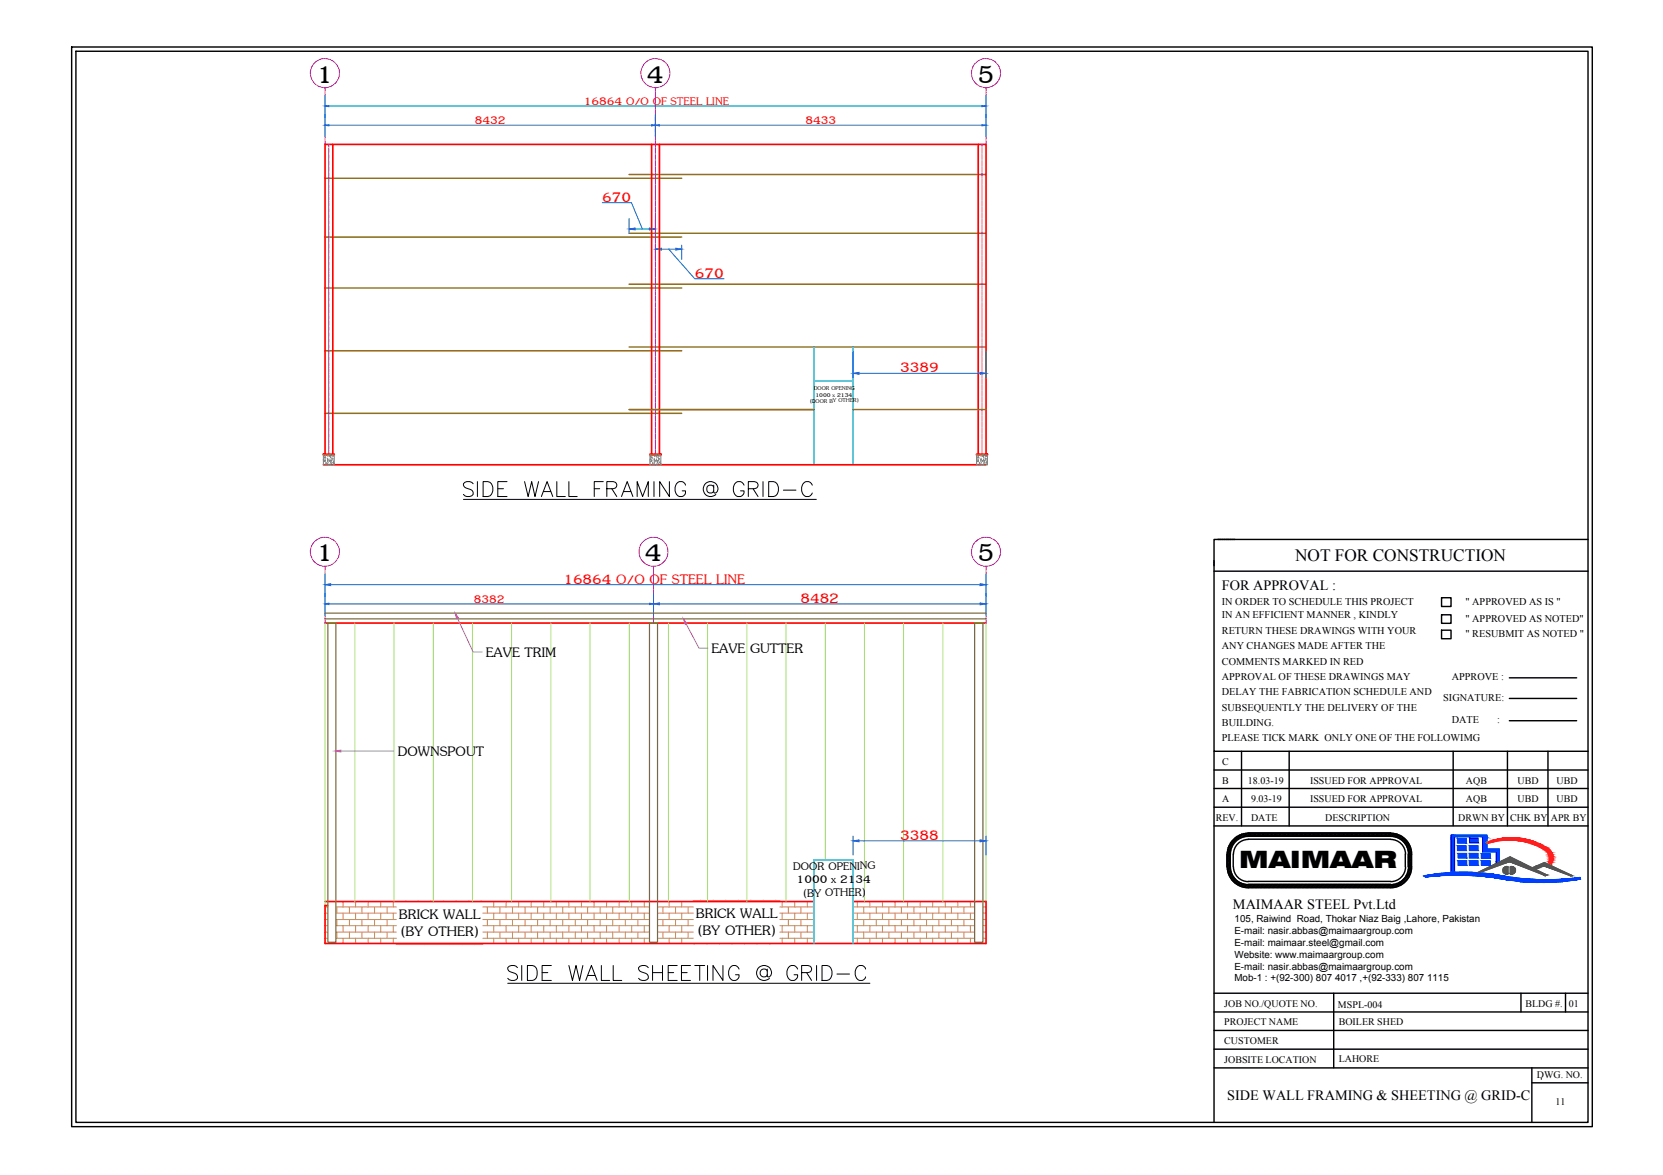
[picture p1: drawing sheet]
<svg xmlns="http://www.w3.org/2000/svg" width="297mm" height="210mm" viewBox="0 0 297 210" stroke-linecap="round" stroke-linejoin="round" font-family="sans-serif">
<!-- layer: Steel -->
<path d="M59.5 25.8v55.3M116.4 25.8v55.3M117.8 25.8v55.3M174.7 25.8v55.3M57.8 81.1h1.9v.2h-1.9zM57.8 83h118.3M58.1 81.1v-55.3h118v55.5M116.1 81.1h1.9v.2h-1.9zM174.4 81.1h2v.2h-2zM58.1 111.3h118M58.1 161.1h87.3M152.4 161.1h23.7v7.4h-118v-6.7" fill="none" stroke="#f00" stroke-width=".3"/>
<!-- layer: brick HATCH -->
<g fill="none" stroke="#cd875b" stroke-width=".18">
<path d="M58.1 162h.5M58.1 163.1h.5M58.1 164.3h.5M58.1 165.4h.5M58.1 166.5h.5M58.1 167.6h.5M59 168.3v.2M60 162h10.8M60 163.1h10.8M60 164.3h10.8M60 165.4h10.8M60 166.5h10.8"/>
<path d="M60 167.6h10.8M60.2 162v1.1M60.2 164.3v1.1M60.2 166.5v1.1M61.3 161.1v.9M61.3 163.1v1.2M61.3 165.4v1.1M61.3 167.6v.9M62.4 162v1.1M62.4 164.3v1.1M62.4 166.5v1.1M63.5 161.1v.9"/>
<path d="M63.5 163.1v1.2M63.5 165.4v1.1M63.5 167.6v.9M64.7 162v1.1M64.7 164.3v1.1M64.7 166.5v1.1M65.8 161.1v.9M65.8 163.1v1.2M65.8 165.4v1.1M65.8 167.6v.9M66.9 162v1.1M66.9 164.3v1.1"/>
<path d="M66.9 166.5v1.1M68 161.1v.9M68 163.1v1.2M68 165.4v1.1M68 167.6v.9M69.1 162v1.1M69.1 164.3v1.1M69.1 166.5v1.1M70.2 161.1v.9M70.2 163.1v1.2M70.2 165.4v1.1M70.2 167.6v.9"/>
<path d="M70.8 168.7h15.4M71.4 168.7v.1M72.5 160.9v.2M72.5 168.5v.2M73.6 168.7v.1M74.7 160.9v.2M74.7 168.5v.2M75.8 168.7v.1M77 160.9v.2M77 168.5v.2M78.1 168.7v.1M79.2 160.9v.2"/>
<path d="M79.2 168.5v.2M80.3 168.7v.1M81.5 160.9v.2M81.5 168.5v.2M82.6 168.7v.1M83.7 160.9v.2M83.7 168.5v.2M84.8 168.7v.1M86 160.9v.2M86 168.5v.2M86.2 162h29.8M86.2 163.1h29.8"/>
<path d="M86.2 164.3h29.8M86.2 165.4h29.8M86.2 166.5h29.8M86.2 167.6h29.8M87.1 162v1.1M87.1 164.3v1.1M87.1 166.5v1.1M88.2 161.1v.9M88.2 163.1v1.2M88.2 165.4v1.1M88.2 167.6v.9M89.3 162v1.1"/>
<path d="M89.3 164.3v1.1M89.3 166.5v1.1M90.4 161.1v.9M90.4 163.1v1.2M90.4 165.4v1.1M90.4 167.6v.9M91.5 162v1.1M91.5 164.3v1.1M91.5 166.5v1.1M92.6 161.1v.9M92.6 163.1v1.2M92.6 165.4v1.1"/>
<path d="M92.6 167.6v.9M93.8 162v1.1M93.8 164.3v1.1M93.8 166.5v1.1M94.9 161.1v.9M94.9 163.1v1.2M94.9 165.4v1.1M94.9 167.6v.9M96 162v1.1M96 164.3v1.1M96 166.5v1.1M97.1 161.1v.9"/>
<path d="M97.1 163.1v1.2M97.1 165.4v1.1M97.1 167.6v.9M98.3 162v1.1M98.3 164.3v1.1M98.3 166.5v1.1M99.4 161.1v.9M99.4 163.1v1.2M99.4 165.4v1.1M99.4 167.6v.9M100.5 162v1.1M100.5 164.3v1.1"/>
<path d="M100.5 166.5v1.1M101.6 161.1v.9M101.6 163.1v1.2M101.6 165.4v1.1M101.6 167.6v.9M102.8 162v1.1M102.8 164.3v1.1M102.8 166.5v1.1M103.9 161.1v.9M103.9 163.1v1.2M103.9 165.4v1.1M103.9 167.6v.9"/>
<path d="M105 162v1.1M105 164.3v1.1M105 166.5v1.1M106.1 161.1v.9M106.1 163.1v1.2M106.1 165.4v1.1M106.1 167.6v.9M107.2 162v1.1M107.2 164.3v1.1M107.2 166.5v1.1M108.3 161.1v.9M108.3 163.1v1.2"/>
<path d="M108.3 165.4v1.1M108.3 167.6v.9M109.4 162v1.1M109.4 164.3v1.1M109.4 166.5v1.1M110.6 161.1v.9M110.6 163.1v1.2M110.6 165.4v1.1M110.6 167.6v.9M111.7 162v1.1M111.7 164.3v1.1M111.7 166.5v1.1"/>
<path d="M112.8 161.1v.9M112.8 163.1v1.2M112.8 165.4v1.1M112.8 167.6v.9M113.9 162v1.1M113.9 164.3v1.1M113.9 166.5v1.1M115.1 161.1v.9M115.1 163.1v1.2M115.1 165.4v1.1M115.1 167.6v.9M117.3 168.3v.2"/>
<path d="M117.4 162h6.4M117.4 163.1h6.4M117.4 164.3h6.4M117.4 165.4h6.4M117.4 166.5h6.4M117.4 167.6h6.4M118.4 162v1.1M118.4 164.3v1.1M118.4 166.5v1.1M119.5 161.1v.9M119.5 163.1v1.2M119.5 165.4v1.1"/>
<path d="M119.5 167.6v.9M120.7 162v1.1M120.7 164.3v1.1M120.7 166.5v1.1M121.8 161.1v.9M121.8 163.1v1.2M121.8 165.4v1.1M121.8 167.6v.9M122.9 162v1.1M122.9 164.3v1.1M122.9 166.5v1.1M123.8 160.9h15.5"/>
<path d="M124 160.9v.2M124 168.5v.1M125.2 160.8v.1M126.3 160.9v.2M126.3 168.5v.1M127.4 160.8v.1M128.5 160.9v.2M128.5 168.5v.1M129.6 160.8v.1M130.7 160.9v.2M130.7 168.5v.1M131.9 160.8v.1"/>
<path d="M133 160.9v.2M133 168.5v.1M134.1 160.8v.1M135.2 160.9v.2M135.2 168.5v.1M136.3 160.8v.1M137.5 160.9v.2M137.5 168.5v.1M138.6 160.8v.1M139.3 162h6.1M139.3 163.1h6.1M139.3 164.3h6.1"/>
<path d="M139.3 165.4h6.1M139.3 166.5h6.1M139.3 167.6h6.1M139.7 161.1v.9M139.7 163.1v1.2M139.7 165.4v1.1M139.7 167.6v.9M140.8 162v1.1M140.8 164.3v1.1M140.8 166.5v1.1M142 161.1v.9M142 163.1v1.2"/>
<path d="M142 165.4v1.1M142 167.6v.9M143.1 162v1.1M143.1 164.3v1.1M143.1 166.5v1.1M144.2 161.1v.9M144.2 163.1v1.2M144.2 165.4v1.1M144.2 167.6v.9M145.3 162v1.1M145.3 164.3v1.1M145.3 166.5v1.1"/>
<path d="M152.4 162h21.7M152.4 163.1h21.7M152.4 164.3h21.7M152.4 165.4h21.7M152.4 166.5h21.7M152.4 167.6h21.7M153.1 161.1v.9M153.1 163.1v1.2M153.1 165.4v1.1M153.1 167.6v.9M154.3 162v1.1M154.3 164.3v1.1"/>
<path d="M154.3 166.5v1.1M155.4 161.1v.9M155.4 163.1v1.2M155.4 165.4v1.1M155.4 167.6v.9M156.5 162v1.1M156.5 164.3v1.1M156.5 166.5v1.1M157.6 161.1v.9M157.6 163.1v1.2M157.6 165.4v1.1M157.6 167.6v.9"/>
<path d="M158.8 162v1.1M158.8 164.3v1.1M158.8 166.5v1.1M159.9 161.1v.9M159.9 163.1v1.2M159.9 165.4v1.1M159.9 167.6v.9M161 162v1.1M161 164.3v1.1M161 166.5v1.1M162.1 161.1v.9M162.1 163.1v1.2"/>
<path d="M162.1 165.4v1.1M162.1 167.6v.9M163.3 162v1.1M163.3 164.3v1.1M163.3 166.5v1.1M164.4 161.1v.9M164.4 163.1v1.2M164.4 165.4v1.1M164.4 167.6v.9M165.5 162v1.1M165.5 164.3v1.1M165.5 166.5v1.1"/>
<path d="M166.6 161.1v.9M166.6 163.1v1.2M166.6 165.4v1.1M166.6 167.6v.9M167.7 162v1.1M167.7 164.3v1.1M167.7 166.5v1.1M168.8 161.1v.9M168.8 163.1v1.2M168.8 165.4v1.1M168.8 167.6v.9M169.9 162v1.1"/>
<path d="M169.9 164.3v1.1M169.9 166.5v1.1M171.1 161.1v.9M171.1 163.1v1.2M171.1 165.4v1.1M171.1 167.6v.9M172.2 162v1.1M172.2 164.3v1.1M172.2 166.5v1.1M173.3 161.1v.9M173.3 163.1v1.2M173.3 165.4v1.1"/>
<path d="M173.3 167.6v.9M175.6 162h.5M175.6 163.1h.5M175.6 164.3h.5M175.6 165.4h.5M175.6 166.5h.5M175.6 167.6h.5M175.6 168.3v.2"/>
</g>
<!-- layer: Wall Sheet -->
<g fill="none" stroke="#a5dd6e" stroke-width=".18">
<path d="M58.1 111.3v50.5M63.4 111.3v49.8M70.4 111.3v49.8M77.4 111.3v49.8M84.4 111.3v49.8M91.4 111.3v49.8M98.4 111.3v49.8M105.4 111.3v49.8M112.4 111.3v49.8M119.4 111.3v49.8M126.4 111.3v49.8M133.4 111.3v49.8"/>
<path d="M140.4 111.3v49.8M147.4 111.3v42.3M154.4 111.3v49.8M161.4 111.3v49.8M168.4 111.3v49.8M176.1 111.3v49.8"/>
</g>
<!-- layer: Grid -->
<g fill="none" stroke="#a500dd" stroke-width=".18">
<path d="M55.5 13.3v.2M55.5 12.5l-.1 .7M55.5 13.6l.2 .6M55.6 12.3l-.1 .1M55.8 14.4l.1 .1M55.9 11.5l-.3 .7M55.9 14.6l.5 .5M56.1 11.3l-.1 .1M56.5 15.2l.2 .1M56.7 10.8l-.5 .4M56.7 15.3l.7 .3M57 10.7l-.1 .1"/>
<path d="M57.5 15.6h.1M57.8 10.5l-.7 .1M57.8 15.6h.7M57.9 10.5h.1M58.1 15.7v.6M58.1 16.4v.2M58.1 16.7v.7M58.1 17.5v.1M58.1 17.8v.6M58.1 18.6v.1M58.1 18.8v.7M58.1 19.6v.1"/>
<path d="M58.1 19.9v.6M58.2 10.5l.6 .1M58.7 15.6h-.1M58.9 10.6l.2 .1M59.2 10.8l.5 .3M59.5 15.2l-.6 .3M59.7 15l-.1 .2M59.9 11.2l.1 .1M60 11.4l.4 .6M60.2 14.4l-.4 .6M60.3 14.2v.1M60.5 12.1v.1"/>
<path d="M60.6 12.4v.7M60.6 13.4l-.2 .7M60.6 13.2v.1M114.5 13.3v.2M114.5 12.5v.7M114.5 13.6l.3 .6M114.6 12.3v.1M114.8 14.4l.1 .1M115 11.5l-.3 .7M115 14.6l.5 .5M115.2 11.3l-.2 .1M115.6 15.2l.1 .1"/>
<path d="M115.8 10.8l-.6 .4M115.8 15.3l.6 .3M116 10.7l-.1 .1M116.6 15.6h.1M116.8 10.5l-.7 .1M116.8 15.6h.7M116.9 10.5h.2M117.1 15.7v.6M117.1 16.4v.2M117.1 16.7v.7M117.1 17.5v.1M117.1 17.8v.6"/>
<path d="M117.1 18.6v.1M117.1 18.8v.7M117.1 19.6v.1M117.1 19.9v.6M117.2 10.5l.7 .1M117.7 15.6h-.1M118 10.6l.1 .1M118.3 10.8l.5 .3M118.5 15.2l-.6 .3M118.7 15l-.1 .2M118.9 11.2l.1 .1M119.1 11.4l.3 .6"/>
<path d="M119.3 14.4l-.5 .6M119.4 14.2l-.1 .1M119.5 12.1v.1M119.6 12.4l.1 .7M119.6 13.4l-.2 .7M119.6 13.2v.1M173.5 13.3l.1 .2M173.6 12.5l-.1 .7M173.6 13.6l.2 .6M173.7 12.3l-.1 .1M173.9 14.4l.1 .1M174 11.5l-.3 .7"/>
<path d="M174 14.6l.5 .5M174.2 11.3l-.1 .1M174.6 15.2l.1 .1M174.8 10.8l-.5 .4M174.9 15.3l.6 .3M175.1 10.7l-.2 .1M175.6 15.6h.1M175.8 10.5l-.6 .1M175.9 15.6h.6M176 10.5h.1M176.1 15.7v.6M176.1 16.4v.2"/>
<path d="M176.1 16.7v.7M176.1 17.5v.1M176.1 17.8v.6M176.1 18.6v.1M176.1 18.8v.7M176.1 19.6v.1M176.1 19.9v.6M176.2 10.5l.7 .1M176.8 15.6h-.1M177.1 10.6l.1 .1M177.3 10.8l.6 .3M177.6 15.2l-.7 .3"/>
<path d="M177.8 15l-.2 .2M177.9 11.2l.1 .1M178.1 11.4l.4 .6M178.3 14.4l-.4 .6M178.4 14.2v.1M178.5 12.1l.1 .1M178.6 12.4l.1 .7M178.7 13.4l-.2 .7M178.7 13.2v.1M58.1 20.7v.1M58.1 20.9v.7M58.1 21.7v.2"/>
<path d="M58.1 22v.7M58.1 22.8v.1M58.1 23v.7M58.1 23.8v.2M58.1 24.1v.7M58.1 24.9v.1M58.1 25.2v.6M58.7 25.8v.4M58.7 26.4v.1M58.7 26.6v.7M58.7 27.4v.2M58.7 27.7v.6"/>
<path d="M58.7 28.5v.1M58.7 28.8v.6M58.7 29.6v.1M58.7 29.8v.7M58.7 30.6v.1M58.7 30.9v.7M58.7 31.7v.1M58.7 31.9v.7M58.7 32.7v.2M58.7 33v.7M58.7 33.8v.1M58.7 34.1v.6"/>
<path d="M58.7 34.9v.1M58.7 35.1v.7M58.7 35.9v.1M58.7 36.2v.6M58.7 37v.1M58.7 37.2v.7M58.7 38v.2M58.7 38.3v.7M58.7 39.1v.1M58.7 39.3v.7M117.1 20.7v.1M117.1 20.9v.7"/>
<path d="M117.1 21.7v.2M117.1 22v.7M117.1 22.8v.1M117.1 23v.7M117.1 23.8v.2M117.1 24.1v.7M117.1 24.9v.1M117.1 25.2v1M117.1 26.4v.1M117.1 26.6v.7M117.1 27.4v.2M117.1 27.7v.6"/>
<path d="M117.1 28.5v.1M117.1 28.8v.6M117.1 29.6v.1M117.1 29.8v.7M117.1 30.6v.1M117.1 30.9v.7M117.1 31.7v.1M117.1 31.9v.7M117.1 32.7v.2M117.1 33v.7M117.1 33.8v.1M117.1 34.1v.6"/>
<path d="M117.1 34.9v.1M117.1 35.1v.7M117.1 35.9v.1M117.1 36.2v.6M117.1 37v.1M117.1 37.2v.7M117.1 38v.2M117.1 38.3v.7M117.1 39.1v.1M117.1 39.3v.7M175.4 25.8v.4M175.4 26.4v.1"/>
<path d="M175.4 26.6v.7M175.4 27.4v.2M175.4 27.7v.6M175.4 28.5v.1M175.4 28.8v.6M175.4 29.6v.1M175.4 29.8v.7M175.4 30.6v.1M175.4 30.9v.7M175.4 31.7v.1M175.4 31.9v.7M175.4 32.7v.2"/>
<path d="M175.4 33v.7M175.4 33.8v.1M175.4 34.1v.6M175.4 34.9v.1M175.4 35.1v.7M175.4 35.9v.1M175.4 36.2v.6M175.4 37v.1M175.4 37.2v.7M175.4 38v.2M175.4 38.3v.7M175.4 39.1v.1"/>
<path d="M175.4 39.3v.7M176.1 20.7v.1M176.1 20.9v.7M176.1 21.7v.2M176.1 22v.7M176.1 22.8v.1M176.1 23v.7M176.1 23.8v.2M176.1 24.1v.7M176.1 24.9v.1M176.1 25.2v.6M58.7 40.1v.2"/>
<path d="M58.7 40.4v.7M58.7 41.2v.1M58.7 41.5v.6M58.7 42.3v.1M58.7 42.5v.7M58.7 43.3v.1M58.7 43.6v.7M58.7 44.4v.1M58.7 44.6v.7M58.7 45.4v.2M58.7 45.7v.7M58.7 46.5v.1"/>
<path d="M58.7 46.8v.6M58.7 47.6v.1M58.7 47.8v.7M58.7 48.6v.1M58.7 48.9v.6M58.7 49.7v.1M58.7 49.9v.7M58.7 50.7v.2M58.7 51v.7M58.7 51.8v.1M58.7 52.1v.6M58.7 52.8v.2"/>
<path d="M58.7 53.1v.7M58.7 53.9v.1M58.7 54.2v.6M58.7 55v.1M58.7 55.3v.6M58.7 56v.2M58.7 56.3v.7M58.7 57.1v.1M58.7 57.4v.6M58.7 58.1v.2M58.7 58.4v.7M58.7 59.2v.2"/>
<path d="M58.7 59.5v.6M117.1 40.1v.2M117.1 40.4v.7M117.1 41.2v.1M117.1 41.5v.6M117.1 42.3v.1M117.1 42.5v.7M117.1 43.3v.1M117.1 43.6v.7M117.1 44.4v.1M117.1 44.6v.7M117.1 45.4v.2"/>
<path d="M117.1 45.7v.7M117.1 46.5v.1M117.1 46.8v.6M117.1 47.6v.1M117.1 47.8v.7M117.1 48.6v.1M117.1 48.9v.6M117.1 49.7v.1M117.1 49.9v.7M117.1 50.7v.2M117.1 51v.7M117.1 51.8v.1"/>
<path d="M117.1 52.1v.6M117.1 52.8v.2M117.1 53.1v.7M117.1 53.9v.1M117.1 54.2v.6M117.1 55v.1M117.1 55.3v.6M117.1 56v.2M117.1 56.3v.7M117.1 57.1v.1M117.1 57.4v.6M117.1 58.1v.2"/>
<path d="M117.1 58.4v.7M117.1 59.2v.2M117.1 59.5v.6M175.4 40.1v.2M175.4 40.4v.7M175.4 41.2v.1M175.4 41.5v.6M175.4 42.3v.1M175.4 42.5v.7M175.4 43.3v.1M175.4 43.6v.7M175.4 44.4v.1"/>
<path d="M175.4 44.6v.7M175.4 45.4v.2M175.4 45.7v.7M175.4 46.5v.1M175.4 46.8v.6M175.4 47.6v.1M175.4 47.8v.7M175.4 48.6v.1M175.4 48.9v.6M175.4 49.7v.1M175.4 49.9v.7M175.4 50.7v.2"/>
<path d="M175.4 51v.7M175.4 51.8v.1M175.4 52.1v.6M175.4 52.8v.2M175.4 53.1v.7M175.4 53.9v.1M175.4 54.2v.6M175.4 55v.1M175.4 55.3v.6M175.4 56v.2M175.4 56.3v.7M175.4 57.1v.1"/>
<path d="M175.4 57.4v.6M175.4 58.1v.2M175.4 58.4v.7M175.4 59.2v.2M175.4 59.5v.6M58.7 60.3v.1M58.7 60.6v.6M58.7 61.4v.1M58.7 61.6v.6M58.7 62.4v.1M58.7 62.7v.6M58.7 63.5v.1"/>
<path d="M58.7 63.7v.7M58.7 64.5v.2M58.7 64.8v.7M58.7 65.6v.1M58.7 65.8v.7M58.7 66.6v.2M58.7 66.9v.7M58.7 67.7v.1M58.7 68v.6M58.7 68.8v.1M58.7 69v.7M58.7 69.8v.1"/>
<path d="M58.7 70.1v.7M58.7 70.9v.1M58.7 71.1v.7M58.7 71.9v.2M58.7 72.2v.7M58.7 73v.1M58.7 73.3v.6M58.7 74.1v.1M58.7 74.3v.7M58.7 75.1v.1M58.7 75.4v.6M58.7 76.2v.1"/>
<path d="M58.7 76.4v.7M58.7 77.2v.2M58.7 77.5v.7M58.7 78.3v.1M58.7 78.5v.7M58.7 79.3v.2M58.7 79.6v.7M117.1 60.3v.1M117.1 60.6v.6M117.1 61.4v.1M117.1 61.6v.6M117.1 62.4v.1"/>
<path d="M117.1 62.7v.6M117.1 63.5v.1M117.1 63.7v.7M117.1 64.5v.2M117.1 64.8v.7M117.1 65.6v.1M117.1 65.8v.7M117.1 66.6v.2M117.1 66.9v.7M117.1 67.7v.1M117.1 68v.6M117.1 68.8v.1"/>
<path d="M117.1 69v.7M117.1 69.8v.1M117.1 70.1v.7M117.1 70.9v.1M117.1 71.1v.7M117.1 71.9v.2M117.1 72.2v.7M117.1 73v.1M117.1 73.3v.6M117.1 74.1v.1M117.1 74.3v.7M117.1 75.1v.1"/>
<path d="M117.1 75.4v.6M117.1 76.2v.1M117.1 76.4v.7M117.1 77.2v.2M117.1 77.5v.7M117.1 78.3v.1M117.1 78.5v.7M117.1 79.3v.2M117.1 79.6v.7M175.4 60.3v.1M175.4 60.6v.6M175.4 61.4v.1"/>
<path d="M175.4 61.6v.6M175.4 62.4v.1M175.4 62.7v.6M175.4 63.5v.1M175.4 63.7v.7M175.4 64.5v.2M175.4 64.8v.7M175.4 65.6v.1M175.4 65.8v.7M175.4 66.6v.2M175.4 66.9v.7M175.4 67.7v.1"/>
<path d="M175.4 68v.6M175.4 68.8v.1M175.4 69v.7M175.4 69.8v.1M175.4 70.1v.7M175.4 70.9v.1M175.4 71.1v.7M175.4 71.9v.2M175.4 72.2v.7M175.4 73v.1M175.4 73.3v.6M175.4 74.1v.1"/>
<path d="M175.4 74.3v.7M175.4 75.1v.1M175.4 75.4v.6M175.4 76.2v.1M175.4 76.4v.7M175.4 77.2v.2M175.4 77.5v.7M175.4 78.3v.1M175.4 78.5v.7M175.4 79.3v.2M175.4 79.6v.7M55.5 98.9v.1"/>
<path d="M55.5 98.1l-.1 .6M55.5 99.1l.2 .7M55.6 97.8l-.1 .1M55.8 99.9l.1 .1M55.9 97l-.3 .6M56.1 96.8l-.1 .2M56.7 96.3l-.5 .4M57 96.2l-.1 .1M57.8 96l-.7 .2M57.9 96h.1M58.2 96l.6 .1M58.7 80.4v.1"/>
<path d="M58.7 80.7v.4M58.9 96.2h.2M59.2 96.3l.5 .4M59.9 96.7l.1 .1M60 97l.4 .5M60.2 100l-.4 .5M60.3 99.7v.1M60.5 97.6v.2M60.6 97.9v.7M60.6 98.9l-.2 .7M60.6 98.7v.1M114.1 98.9l.1 .1"/>
<path d="M114.2 98.1l-.1 .6M114.2 99.1l.2 .7M114.3 97.8l-.1 .1M114.5 99.9l.1 .1M114.6 97l-.3 .6M114.8 96.8l-.1 .2M115.4 96.3l-.5 .4M115.7 96.2l-.2 .1M116.4 96l-.6 .2M116.6 96h.1M116.9 96l.6 .1M117.1 80.4v.1"/>
<path d="M117.1 80.7v.4M117.7 96.2h.1M117.9 96.3l.6 .4M118.5 96.7l.1 .1M118.7 97l.4 .5M118.9 100l-.4 .5M119.1 99.7l-.1 .1M119.1 97.6l.1 .2M119.2 97.9l.1 .7M119.3 98.9l-.2 .7M119.3 98.7v.1M173.5 98.9l.1 .1"/>
<path d="M173.6 98.1l-.1 .6M173.6 99.1l.2 .7M173.7 97.8l-.1 .1M173.9 99.9l.1 .1M174 97l-.3 .6M174.2 96.8l-.1 .2M174.8 96.3l-.5 .4M175.1 96.2l-.2 .1M175.4 80.4v.1M175.4 80.7v.4M175.8 96l-.6 .2M176 96h.1"/>
<path d="M176.2 96l.7 .1M177.1 96.2h.1M177.3 96.3l.6 .4M177.9 96.7l.1 .1M178.1 97l.4 .5M178.3 100l-.4 .5M178.4 99.7v.1M178.5 97.6l.1 .2M178.6 97.9l.1 .7M178.7 98.9l-.2 .7M178.7 98.7v.1M55.9 100.1l.5 .5"/>
<path d="M56.5 100.7l.2 .1M56.7 100.8l.7 .3M57.5 101.1h.1M58.1 101.1v.7M58.1 102v.1M58.1 102.2v.7M58.1 103v.1M58.1 103.3v.6M58.1 104.1v.1M58.1 104.3v.7M58.1 105.1v.2M58.1 105.4v.7"/>
<path d="M58.1 106.2v.1M58.1 106.4v.7M58.1 107.2v.2M58.1 107.5v.7M58.1 108.3v.1M58.1 108.6v.6M58.1 109.4v.1M58.1 109.6v.7M58.1 110.4v.1M58.1 110.7v.6M58.5 101.1h-.7M58.7 101.1h-.1"/>
<path d="M59.5 100.7l-.6 .3M59.7 100.6h-.1M114.7 100.1l.4 .5M115.2 100.7l.1 .1M115.5 100.8l.6 .3M116.2 101.1h.1M116.7 101.1v.7M116.7 102v.1M116.7 102.2v.7M116.7 103v.1M116.7 103.3v.6M116.7 104.1v.1"/>
<path d="M116.7 104.3v.7M116.7 105.1v.2M116.7 105.4v.7M116.7 106.2v.1M116.7 106.4v.7M116.7 107.2v.2M116.7 107.5v.7M116.7 108.3v.1M116.7 108.6v.6M116.7 109.4v.1M116.7 109.6v.7M116.7 110.4v.1"/>
<path d="M116.7 110.7v.6M117.2 101.1h-.7M117.4 101.1h-.1M118.2 100.7l-.7 .3M118.4 100.6h-.1M174 100.1l.5 .5M174.6 100.7l.1 .1M174.9 100.8l.5 .3M175.6 101.1h.1M176.1 101.1v.7M176.1 102v.1M176.1 102.2v.7"/>
<path d="M176.1 103v.1M176.1 103.3v.6M176.1 104.1v.1M176.1 104.3v.7M176.1 105.1v.2M176.1 105.4v.7M176.1 106.2v.1M176.1 106.4v.7M176.1 107.2v.2M176.1 107.5v.7M176.1 108.3v.1M176.1 108.6v.6"/>
<path d="M176.1 109.4v.1M176.1 109.6v.7M176.1 110.4v.1M176.1 110.7v.6M176.5 101.1h-.6M176.8 101.1h-.1M177.6 100.7l-.7 .3M177.8 100.6h-.2"/>
</g>
<!-- layer: Dim1 -->
<g fill="none" stroke="#006edd" stroke-width=".18">
<path d="M58.1 17.1v7.3M58.7 18.9h116.7M176.1 17.1v7.3M58.7 22.4h57.7M107.6 36.2h5.2l1.9 4.7M112.4 39v2.7M117.1 20.5v3.9M117.1 39v2.7M117.8 22.4h57.6M113.4 40.9h2.6M117.1 43.8v2.6M118.1 44.5h2.6"/>
<path d="M119.4 44.5l4.7 5.3h5.2M121.8 43.8v2.6M152.4 62.8v4.7M153.4 66.7h21.7M176.1 62.8v4.7M58.1 102.6v7.3M58.7 107.9h57.3M59.1 104.5h116M116.7 106v3.9M117.8 107.9h57.3M176.1 102.6v7.3M152.4 149.4v3.4"/>
<path d="M153.4 150.2h21.7M176.1 149.4v3.4"/>
</g>
<g fill="#006edd" stroke="#006edd" stroke-width=".18">
<path d="M116 107.8l.7 .1-.7 .1z"/>
<path d="M58.1 107.9l.6-.1v.2z"/>
<path d="M116.7 107.9l1.1-.2v.3z"/>
<path d="M175.1 107.7l1 .2-1 .1z"/>
<path d="M58.1 104.5l1-.2v.3z"/>
<path d="M175.1 104.3l1 .2-1 .1z"/>
<path d="M117.1 44.5l1-.2v.4z"/>
<path d="M120.7 44.3l1.1 .2-1.1 .2z"/>
<path d="M116 40.7l1.1 .2-1.1 .2z"/>
<path d="M112.4 40.9l1-.2v.4z"/>
<path d="M116.4 22.3l.7 .1-.7 .1z"/>
<path d="M58.1 22.4l.6-.1v.2z"/>
<path d="M117.1 22.4l.7-.1v.2z"/>
<path d="M175.4 22.3l.7 .1-.7 .1z"/>
<path d="M58.1 18.9h.6v.2z"/>
<path d="M175.4 18.9h.7l-.7 .2z"/>
<path d="M152.4 150.2l1-.2v.4z"/>
<path d="M175.1 150l1 .2-1 .2z"/>
<path d="M175.1 66.5l1 .2-1 .2z"/>
<path d="M152.4 66.7l1-.2v.4z"/>
</g>
<!-- layer: Purlan -->
<path d="M58.1 31.8h63.7M112.4 31.2h63.7M58.1 51.4h63.7M58.1 42.3h63.7M112.4 50.8h63.7M112.4 41.7h63.7M58.1 73.8h63.7M58.1 62.7h63.7M112.4 73.2h33M112.4 62h63.7M152.4 73.2h23.7" fill="none" stroke="#957000" stroke-width=".25"/>
<!-- layer: Outer Line -->
<path d="M58.1 161.8h.5" fill="none" stroke="#f00" stroke-width=".3"/>
<!-- layer: DOOR -->
<path d="M145.4 68.1h7M145.4 62v21M152.4 62v21M145.4 168.5v-14.9h7v14.9" fill="none" stroke="#00dda5" stroke-width=".3"/>
<!-- layer: EAVE GUTTER -->
<path d="M58.1 110.5h118M58.1 109.5h118M58.6 111.3h1.4v57h-1.4zM116 111.3h1.4v57h-1.4zM174.1 111.3h1.5v57h-1.5z" fill="none" stroke="#786332" stroke-width=".21"/>
<!-- layer: TEXT -->
<g fill="#b85cb8" stroke="#b85cb8" stroke-width=".18">
<path d="M122.1 110.5l.6 .9-.3 .2z"/>
<path d="M81.3 109.5l.6 .9-.4 .1z"/>
<path d="M59.8 134.2l1.1-.2v.3z"/>
</g>
<path d="M81.7 110.5l2.8 6h1.6M122.6 111.5l2.3 4.3h1.5M60.9 134.2h9.4" fill="none" stroke="#b85cb8" stroke-width=".18"/>
<!-- layer: HATCH -->
<g fill="none" stroke="#808080" stroke-width=".18">
<path d="M57.8 82.1h.1M57.8 81.3h1.9v1.7h-1.9zM57.8 82.4h.1M57.8 82.9h.1M57.8 81.5h.1M57.8 81.9h.1M57.9 81.8l.2-.1zM57.9 82.4l.2-.1v.1zM58 82.2l.1-.1v.2zM58.1 81.3h.1M58.1 82.2h.1M58.1 81.5h.1"/>
<path d="M58.2 81.7h.1M58.2 82.6h.1M58.2 82.8h.1M58.3 82.6h.1M58.5 81.8h.1M58.5 82.3h.1M58.5 82.8h.1M58.5 82.1h.1M58.5 82h.1M58.6 81.4h.1M58.6 82h.1M58.6 82.5h.1"/>
<path d="M58.8 83h.1M58.8 82.3h.1zM58.8 81.4h.1M58.8 82.3h.1M58.9 81.3h.1M58.9 82h.1M59 81.5h.1M59 82.8h.1M59 81.6h.1M59 82.3l.1 .1zM59.1 82.5h.1M59.1 82.4h.1"/>
<path d="M59.2 81.3h.1M59.2 82.2h.1M59.2 82.7h.1M59.3 81.8h.1M59.3 82.1h.1M59.3 81.4h.1M59.3 81.9h.1M59.5 82.6v.1zM59.5 81.9h.1M59.5 81.4h.1M59.6 82.3h.1M59.6 82.9h.1"/>
<path d="M59.6 82.9l.1-.1zM116.1 82.1h.1M116.1 81.3h1.9v1.7h-1.9zM116.2 81.5h.1M116.2 81.9h.1M116.3 81.8l.1-.1zM116.3 82.4l.1-.1v.1M116.3 82.2l.1-.1v.2zM116.4 81.3h.1M116.4 82.2h.1M116.4 81.5h.1M116.5 81.7h.1"/>
<path d="M116.9 81.8h.1M116.9 82.3h.1M116.9 82.1h.1M116.9 82h.1M116.9 81.4h.1M117.1 82.3h.1zM117.2 81.4h.1M117.2 82.3h.1M117.2 81.3h.1M117.3 82h.1M117.3 81.5h.1M117.4 81.6h.1"/>
<path d="M117.4 82.3v.1zM117.5 81.3h.1M117.6 82.2h.1M117.6 81.8h.1M117.6 82.1h.1M117.7 81.4h.1M117.7 81.9h.1M117.8 81.9h.1M117.9 81.4h.1M117.9 82.3h.1M174.4 81.3h2v1.7h-2zM174.5 82.4h.1"/>
<path d="M174.5 82.9h.1M174.5 82.1h.1M174.5 81.5h.1M174.5 81.9h.1M174.6 81.8l.1-.1zM174.7 82.2l.1-.1v.2zM174.7 81.3h.1M174.7 82.3v.1h-.1zM174.8 81.5h.1M174.8 82.2h.1M174.9 81.7h.1M174.9 82.6h.1"/>
<path d="M174.9 82.8h.1M175.2 82.3h.1M175.2 82.8h.1M175.2 82.1h.1M175.2 82h.1M175.2 81.4h.1M175.2 81.8h.1M175.3 82h.1M175.3 82.5h.1M175.4 83h.1M175.4 82.3h.2zM175.5 81.4h.1"/>
<path d="M175.5 82.3h.1M175.6 81.3h.1M175.7 81.5h.1M175.7 82h.1M175.7 82.8h.1M175.7 81.6h.1M175.7 82.3h.1zM175.7 82.5h.1M175.8 81.3h.1M175.8 82.4h.1M175.9 82.2h.1M175.9 82.7h.1"/>
<path d="M176 81.8h.1M176 82.1h.1M176 81.4h.1M176 81.9h.1M176.1 82.6h.1v.1zM176.2 81.9h.1M176.2 81.4h.1M176.2 82.3h.1M176.3 82.9l.1-.1zM176.3 82.9h.1"/>
</g>
<!-- layer: 0 -->
<g fill="none" stroke="#000" stroke-width=".25">
<path d="M12.8 8.4h271.6v192.9h-271.6zM13.6 9.2h270v191.3h-270zM217.5 96.4h.3M217.9 96.4h.2M218.2 96.4h.3M218.6 96.4h.2M218.9 96.4h.3M219.3 96.4h.2M219.6 96.4h.3M220 96.4h.2M220.3 96.4h.2M283.6 96.4h-66.8v37.8h66.8"/>
<path d="M216.8 100.1v.3M216.8 100.5v.2M216.8 100.8v.3M216.8 102h66.8M257.5 106.8h1.7v1.5h-1.7zM257.5 109.8h1.7v1.6h-1.7zM257.5 112.6h1.7v1.5h-1.7zM216.8 137.6h66.8M216.8 134.2v66.3M221.8 134.2v13.3M230.3 134.2v13.3M259.6 134.2v13.3"/>
<path d="M269.3 134.2v13.3M269.6 121.1h12M269.6 124.8h12M269.6 128.7h12M276.5 134.2v13.3M216.8 147.5h66.8M216.8 144.2h66.8M216.8 140.9h66.8M216.8 177.4h66.8M238.2 177.4v13.4M271.7 177.4v3.4M279.6 177.4v3.4"/>
<path d="M216.8 190.8h66.8M216.8 184.1h66.8M216.8 180.8h66.8M216.8 187.4h66.8M273.6 193.4h10M273.6 190.8v9.7M275.3 192.7v.1"/>
</g>
<!-- layer: TEXT -->
<path d="M82.8 89.2h63M90.7 175.7h64.7" fill="none" stroke="#000" stroke-width=".18"/>
<!-- layer: 0 -->
<g fill="#003fff" stroke="#003fff" stroke-width=".18">
<path d="M259.2 149.2h6.4z"/>
<path d="M267.3 153.9h.5l-.3 .2z"/>
<path d="M259.2 149.5h.6v6.3z"/>
<path d="M259.3 155.8h3.7z"/>
<path d="M254.6 156.6h.3z"/>
<path d="M281.7 156.8h.6z"/>
<path d="M273 157.6h4.9z"/>
<path d="M259.2 149.2l6.4 .3v-.3zM259.2 149.2l6.4 .3h-6.4z"/>
<path d="M264.8 149.5l.8 .2v-.2zM264.8 149.5l.8 .2h-.8z"/>
<path d="M264.8 149.7l.8 2v-2zM264.8 149.7l.8 2h-.8z"/>
<path d="M264.8 151.7l3 .5v-.5zM264.8 151.7l3 .5h-3z"/>
<path d="M267.3 152.2l.5 1.7v-1.7zM267.3 152.2l.5 1.7h-.5z"/>
<path d="M267.3 153.9v.2h.2zM267.3 154.1h.2l-.2 .1z"/>
<path d="M259.2 149.5v6.3h.6zM259.2 155.8h.6z"/>
<path d="M262.5 149.7l1.5 .9v-.9zM262.5 149.7l1.5 .9h-1.5z"/>
<path d="M259.3 155.8l5 .1zM258.7 155.9h5.6z"/>
<path d="M258.7 155.9l7.1 .2-1.5-.2zM256.8 156.1l1.9-.2 7.1 .2z"/>
<path d="M256.8 156.1l10 .1-1-.1zM256.1 156.2l.7-.1 10 .1z"/>
<path d="M256.1 156.2l11.7 .2-1-.2zM254.9 156.4l1.2-.2 11.7 .2z"/>
<path d="M259.7 156.4h8.3zM259.7 156.4h8.3z"/>
<path d="M254.9 156.4h4.8zM254.4 156.4h2.9z"/>
<path d="M254.4 156.4h2.8zM254.4 156.4h2.9z"/>
<path d="M254.4 156.4h2.8zM254.4 156.4l2.1 .1z"/>
<path d="M262.1 156.4l6.7 .1-.8-.1zM262.1 156.4l6.7 .1z"/>
<path d="M254.4 156.5h2.1zM254.4 156.5l1.4 .1z"/>
<path d="M264.5 156.5l4.8 .1zM264.5 156.5l4.8 .1z"/>
<path d="M254.4 156.6h1.4zM254.4 156.6h.8z"/>
<path d="M254.5 156.6h.7zM254.5 156.6h.4zM254.6 156.6h.3zM254.6 156.6h.3z"/>
<path d="M254.6 156.6h.2zM254.7 156.6h.1z"/>
<path d="M265.3 156.6l5.5 .2-1.5-.2zM265.3 156.6l5.5 .2h-3.9z"/>
<path d="M281.7 156.8l.6 .1zM281.2 156.9h1.1z"/>
<path d="M266.9 156.8l5 .1-1.1-.1zM266.9 156.8l5 .1h-4.2z"/>
<path d="M281.2 156.9h1.1zM280.3 156.9h2z"/>
<path d="M280.3 156.9l2 .1zM279.6 157h2.7z"/>
<path d="M279.6 157l2.7 .1zM278.8 157.1h3.5z"/>
<path d="M278.8 157.1h3.5zM277.6 157.1h4.3z"/>
<path d="M267.7 156.9l6.8 .2-2.6-.2zM267.7 156.9l6.8 .2h-5.7z"/>
<path d="M277.6 157.1h4.3zM277 157.2h4.7z"/>
<path d="M268.8 157.1l8.2 .1zM268.8 157.1l8.2 .1z"/>
<path d="M269 157.2h12.7zM269 157.2h12.3z"/>
<path d="M269.3 157.2l10.8 .2 1.2-.2zM269.3 157.2l10.8 .2h-9.4z"/>
<path d="M270.7 157.4l8.4 .1 1-.1zM270.7 157.4l8.4 .1h-7.6z"/>
<path d="M271.5 157.5h7.6zM271.5 157.5l6.4 .1z"/>
<path d="M273 157.6h3.7zM273.6 157.6h3.1z"/>
<path d="M260.3 149.7l1.6 .9v-.9zM260.3 149.7l1.6 .9h-1.6z"/>
<path d="M262.5 151.1l1.5 .8v-.8zM262.5 151.1l1.5 .8h-1.5z"/>
<path d="M260.3 151.1l1.5 .8v-.8zM260.3 151.1l1.5 .8h-1.5z"/>
<path d="M260.4 152.5l1.6 .8v-.8zM260.4 152.5l1.6 .8h-1.6z"/>
<path d="M262.5 152.5l1.5 .8v-.8zM262.5 152.5l1.5 .8h-1.5z"/>
<path d="M264.6 152.5l1.6 .8v-.8zM264.6 152.5l1.6 .8h-1.6z"/>
<path d="M264.6 153.8l1.6 .8v-.8zM264.6 153.8l1.6 .8h-1.6z"/>
<path d="M262.5 153.8l1.5 .8v-.8zM262.5 153.8l1.5 .8h-1.5z"/>
<path d="M260.4 153.8l1.6 .8v-.8zM260.4 153.8l1.6 .8h-1.6z"/>
</g>
<g fill="#545454" stroke="#545454" stroke-width=".18">
<path d="M267.9 153.9l1.8-.9 1.8 .9z"/>
<path d="M264.3 155.9l3.2-1.8h1.6z"/>
<path d="M269.6 153.9h1.9l4.8 2.4z"/>
<path d="M274.5 154.7l1.4-.6 1.3 .6z"/>
<path d="M274.5 154.7h1.3l-.8 .3z"/>
<path d="M275.8 154.7h1.4l3.7 1.7z"/>
<path d="M269.9 154.8h.2z"/>
<path d="M269 156.1h.2z"/>
<path d="M267.9 153.9h1.7zM267.8 153.9h1.7z"/>
<path d="M267.8 153.9l1.7 .1zM267.8 153.9l1.7 .1z"/>
<path d="M267.8 154l1.3 .1 .4-.1zM267.5 154.1l.3-.1 1.3 .1z"/>
<path d="M263.9 155.9h.4l3.2-1.8zM263.9 155.9h.4z"/>
<path d="M269.6 153.9l6.1 2.4h.6zM275.7 156.3h.6l-.3 .1z"/>
<path d="M273.7 155h1.3l-.5-.3zM273.7 155h1.3l-.7 .3z"/>
<path d="M275.8 154.7l4.7 1.7h.4zM280.5 156.4h.4z"/>
<path d="M269.1 154.8h.1zM269 154.8h.2z"/>
<path d="M269.9 154.8h.2zM269.9 154.8h.2z"/>
<path d="M269 154.8h.3zM269 154.8h.3z"/>
<path d="M269.9 154.8h.3zM269.8 154.8h.4z"/>
<path d="M269 154.8h.3zM268.9 154.8h.4z"/>
<path d="M269.8 154.8h.5zM269.8 154.8h.5z"/>
<path d="M268.9 154.8h.4zM268.8 154.8h.5z"/>
<path d="M269.8 154.8l.6 .1zM269.8 154.8l.6 .1z"/>
<path d="M268.8 154.8l.5 .1zM268.8 154.8l.5 .1h-.6z"/>
<path d="M269.8 154.9l.7 .1zM269.8 154.9l.7 .1z"/>
<path d="M268.7 154.9l.6 .1zM268.6 155h.7z"/>
<path d="M269.8 155l.8 .1zM269.8 155l.8 .1z"/>
<path d="M268.6 155l.7 .1zM268.6 155l.7 .1h-.8z"/>
<path d="M269.8 155.1l.9 .1-.1-.1zM269.8 155.1l.9 .1h-.9z"/>
<path d="M268.5 155.1l.8 .1v-.1zM268.5 155.1l.8 .1h-.8z"/>
<path d="M269.8 155.2l.9 .1v-.1zM269.8 155.2l.9 .1h-.9z"/>
<path d="M268.5 155.2l.8 .1v-.1zM268.5 155.2l.8 .1h-.9z"/>
<path d="M269.8 155.3l.9 .2v-.2zM269.8 155.3l.9 .2h-.9z"/>
<path d="M268.4 155.3l.9 .2v-.2zM268.4 155.3l.9 .2h-.9z"/>
<path d="M269.8 155.5l.9 .1v-.1zM269.8 155.5l.9 .1h-.9z"/>
<path d="M268.4 155.5l.9 .1v-.1zM268.4 155.5l.9 .1h-.9z"/>
<path d="M269.8 155.6l.9 .1v-.1zM269.8 155.6l.9 .1h-.9z"/>
<path d="M268.4 155.6l.9 .1v-.1zM268.4 155.6l.9 .1h-.8z"/>
<path d="M269.8 155.7l.8 .1 .1-.1zM269.8 155.7l.8 .1h-.8z"/>
<path d="M268.5 155.7l.8 .1v-.1zM268.5 155.7l.8 .1h-.8z"/>
<path d="M269.8 155.8h.8zM269.8 155.8l.7 .1z"/>
<path d="M268.5 155.8l.8 .1zM268.5 155.8l.8 .1z"/>
<path d="M269.8 155.9h.7zM269.8 155.9l.6 .1z"/>
<path d="M268.6 155.9l.7 .1zM268.6 155.9l.7 .1z"/>
<path d="M269.8 156h.6zM269.8 156l.5 .1z"/>
<path d="M268.7 156l.6 .1zM268.7 156l.6 .1z"/>
<path d="M269.8 156.1h.4zM269.8 156.1h.5z"/>
<path d="M268.8 156.1h.5zM268.8 156.1h.5z"/>
<path d="M269.8 156.1h.4zM269.8 156.1h.3z"/>
<path d="M268.9 156.1h.4zM268.9 156.1h.4z"/>
<path d="M269.9 156.1h.2zM269.9 156.1h.2z"/>
<path d="M269 156.1h.3zM269 156.1h.2z"/>
<path d="M269.9 156.1h.1zM269.9 156.1h.2z"/>
</g>
<g fill="#ff3f00" stroke="#ff3f00" stroke-width=".18">
<path d="M269 149.7h2.2z"/>
<path d="M265.8 150.3h1.1z"/>
<path d="M276.6 154.2h.5l-.1 .2z"/>
<path d="M269 149.7h2.5zM268.4 149.7h3.1z"/>
<path d="M268.4 149.7l4.2 .2-1.1-.2zM267.5 149.9l.9-.2 4.2 .2z"/>
<path d="M267.5 149.9l5.4 .1-.3-.1zM267 150l.5-.1 5.4 .1z"/>
<path d="M267 150l6.2 .1zM266.7 150.1h6.5z"/>
<path d="M269.7 150.1h3.7zM269.7 150.1h3.7z"/>
<path d="M266.7 150.1h3zM266.5 150.1h1.8z"/>
<path d="M270.7 150.1l2.8 .1zM270.7 150.1l2.8 .1z"/>
<path d="M271 150.2l2.9 .1zM271 150.2l2.9 .1z"/>
<path d="M266.5 150.1l.4 .2 1.4-.2zM265.8 150.3l.7-.2 .4 .2z"/>
<path d="M271.6 150.3l2.6 .1-.3-.1zM271.6 150.3l2.6 .1h-1.8z"/>
<path d="M265.6 150.4h1.1zM265.6 150.4h1.1l-1.1 .3z"/>
<path d="M272.4 150.4l2.7 .4-.9-.4zM272.4 150.4l2.7 .4h-1.4z"/>
<path d="M273.7 150.8h1.5zM273.7 150.8h1.5z"/>
<path d="M273.7 150.8l2.4 .5-.9-.5zM273.7 150.8l2.4 .5h-1.1z"/>
<path d="M275 151.3l1.4 .2-.3-.2zM275 151.3l1.4 .2h-1.1z"/>
<path d="M275.3 151.5l1.4 .2-.3-.2zM275.3 151.5l1.4 .2h-1z"/>
<path d="M275.7 151.7l1.3 .3-.3-.3zM275.7 151.7l1.3 .3h-.8z"/>
<path d="M276.2 152h.8zM276.2 152h.8z"/>
<path d="M276.2 152l.9 .2-.1-.2zM276.2 152l.9 .2h-.7z"/>
<path d="M276.4 152.2l.8 .1zM276.4 152.2l.8 .1z"/>
<path d="M276.5 152.3l.8 .3-.1-.3zM276.5 152.3l.8 .3h-.7z"/>
<path d="M276.6 152.6l.7 .1v-.1zM276.6 152.6l.7 .1h-.7z"/>
<path d="M276.6 152.7l.8 .2-.1-.2zM276.6 152.7l.8 .2h-.7z"/>
<path d="M276.7 152.9l.7 .2v-.2zM276.7 152.9l.7 .2h-.7z"/>
<path d="M276.7 153.1l.7 .2v-.2zM276.7 153.1l.7 .2h-.7z"/>
<path d="M276.7 153.3l.7 .2v-.2zM276.7 153.3l.7 .2h-.7z"/>
<path d="M276.7 153.5l.6 .2 .1-.2zM276.7 153.5l.6 .2h-.6z"/>
<path d="M276.7 153.7l.6 .2v-.2zM276.7 153.7l.6 .2h-.6z"/>
<path d="M276.7 153.9l.5 .1 .1-.1zM276.7 153.9l.5 .1h-.5z"/>
<path d="M276.7 154l.4 .2 .1-.2zM276.7 154l.4 .2h-.5z"/>
<path d="M276.6 154.2l-.1 .2h.5zM276.5 154.4h.5l-.1 .1z"/>
</g>
<path d="M254.3 156.5l.6 .2M254.4 156.4a39.1 39.1 0 0 1 14.9 .2 44 44 0 0 0 12.9 .1M254.9 156.6a48.5 48.5 0 0 1 14.4 .6 39.2 39.2 0 0 0 13-.1v-.3M259.2 149.2h6.4v2.5h2.2v2.3M264.8 152.2h2.5" fill="none" stroke="#003fff" stroke-width=".18"/>
<g fill="none" stroke="#00d" stroke-width=".18">
<path d="M259.2 149.2v6.6M259.8 149.5v6.3M260.3 149.7h1.6v.9h-1.6zM260.3 151.1h1.5v.8h-1.5zM260.4 152.5h1.6v.8h-1.6zM260.4 153.8h1.6v.8h-1.6zM262.4 151.1h1.6v.8h-1.6zM262.4 152.5h1.6v.8h-1.6zM262.4 153.8h1.6v.8h-1.6zM262.5 149.7h1.5v.9h-1.5zM264.6 153.8h1.6v.8h-1.6zM264.6 152.5h1.6v.8h-1.6z"/>
<path d="M264.8 149.7v2.5M267.3 152.2v2l.5-.2"/>
</g>
<path d="M265.6 150.7a12.4 12.4 0 0 1 10.6 1.3 2.16 2.16 0 0 1 .4 2.4M265.6 150.4a11.6 11.6 0 0 1 11.4 1.6 2.01 2.01 0 0 1-.1 2.6" fill="none" stroke="#ff3f00" stroke-width=".18"/>
<path d="M263.9 155.9l5.8-2.9 6.6 3.3-.3 .1M264.3 155.9l5.3-2 6.4 2.5M269.3 154.8v1.3M269.4 154.9a.66 .66 0 0 0-.9 .6 .66 .66 0 0 0 .9 .6M269.8 154.8v1.3M269.8 154.9a.66 .66 0 0 1 .9 .6 .66 .66 0 0 1-.9 .6M273.7 155l2.2-.9 5 2.3-.4 .1-4.7-1.8-1.5 .6M276 156.4h.1" fill="none" stroke="#545454" stroke-width=".18"/>
<!-- layer: Layer 1 -->
<g fill="none" stroke="#000" stroke-width=".25">
<path d="M219.2 154.8a3.7 3.7 0 0 0 3.8 3.8M219.7 152.5l-.5 .5M219.7 152.7l-.5 .6M219.7 153l-.5 .5M219.7 153.2l-.5 .5M219.7 153.4l-.5 .6M219.7 153.6l-.5 .6M219.7 153.9l-.5 .5M219.7 154.1l-.5 .6M219.7 154.4l-.5 .5M219.7 154.6l-.5 .5M219.7 152.6v2.2l-.5 .5"/>
<path d="M219.7 155l-.4 .5M219.8 154.8a3.2 3.2 0 0 0 3.2 3.2M219.8 152.2l-.6 .6M219.8 155.3l-.5 .4M219.8 151.9l-.6 .7v2.2M219.8 155.5l-.5 .4M219.9 151.7l-.7 .6M219.9 155.7l-.5 .4M219.9 155.8l-.4 .5M220 156l-.4 .4M220 151.3l-.8 .8M220 156.2l-.4 .4"/>
<path d="M220.1 156.3l-.4 .4M220.2 156.5l-.4 .4M220.3 156.6l-.4 .4M220.3 152.6v2.2M220.3 154.8a2.65 2.65 0 0 0 2.7 2.7M220.3 150.7l-1 1.1M220.4 156.7l-.4 .5M220.5 156.9l-.4 .4M220.6 157l-.4 .4M220.7 157.1l-.4 .4M220.8 157.2l-.4 .4M221 149.4l-1.2 1.2"/>
<path d="M221 157.3l-.4 .4M221.1 157.5l-.4 .3M221.2 157.5l-.3 .4M221.4 157.6l-.4 .4M221.4 149.2l-1.9 1.9M221.5 157.7l-.4 .4M221.7 157.7l-.4 .5M221.8 149l-2.5 2.4M221.9 157.8l-.4 .5M222.1 157.9l-.5 .4M222.1 148.9l-1 1.1M222.2 157.9l-.4 .5"/>
<path d="M222.4 148.9l-.8 .8M222.4 158l-.4 .4M222.6 158l-.4 .5M222.7 148.9l-.7 .6M222.9 158l-.6 .5M222.9 148.8l-.6 .7M222.9 158h25.5l-.6 .6M222.9 149.4h25.5M222.9 157.5h25.5M222.9 149.9h25.5M222.9 158.6h25.5M222.9 148.8h25.5"/>
<path d="M223 150a2.65 2.65 0 0 0-2.7 2.6M223 149.4a3.2 3.2 0 0 0-3.2 3.2M223 148.9a3.7 3.7 0 0 0-3.8 3.7M223.1 158l-.5 .6M223.2 148.8l-.6 .6M223.3 158l-.5 .6M223.4 148.8l-.5 .6M223.6 158l-.6 .6M223.6 148.8l-.5 .6M223.8 158l-.6 .6M223.9 148.8l-.6 .6M224 158l-.5 .6"/>
<path d="M224.1 148.8l-.6 .6M224.3 158l-.6 .6M224.3 148.8l-.5 .6M224.5 158l-.5 .6M224.6 148.8l-.6 .6M224.7 158l-.5 .6M224.8 148.8l-.5 .6M225 158l-.6 .6M225 148.8l-.5 .6M225.2 158l-.5 .6M225.3 148.8l-.6 .6M225.4 158l-.5 .6"/>
<path d="M225.5 148.8l-.6 .6M225.7 158l-.6 .6M225.7 148.8l-.5 .6M225.9 158l-.5 .6M225.9 148.8l-.5 .6M226.2 158l-.6 .6M226.2 148.8l-.5 .6M226.4 158l-.6 .6M226.4 148.8l-.5 .6M226.6 158l-.5 .6M226.7 148.8l-.6 .6M226.8 158l-.5 .6"/>
<path d="M226.9 148.8l-.5 .6M227.1 158l-.6 .6M227.1 148.8l-.5 .6M227.3 158l-.5 .6M227.3 148.8l-.5 .6M227.6 158l-.6 .6M227.6 148.8l-.6 .6M227.8 158l-.6 .6M227.9 148.8l-.6 .6M228 158l-.5 .6M228.1 148.8l-.6 .6M228.2 158l-.5 .6"/>
<path d="M228.3 148.8l-.5 .6M228.5 158l-.6 .6M228.5 148.8l-.5 .6M228.7 158l-.5 .6M228.8 148.8l-.6 .6M229 158l-.6 .6M229 148.8l-.6 .6M229.2 158l-.5 .6M229.2 148.8l-.5 .6M229.4 158l-.5 .6M229.5 148.8l-.6 .6M229.7 158l-.6 .6"/>
<path d="M229.7 148.8l-.5 .6M229.9 158l-.6 .6M229.9 148.8l-.5 .6M230.1 158l-.5 .6M230.2 148.8l-.6 .6M230.3 158l-.5 .6M230.4 148.8l-.6 .6M230.6 158l-.5 .6M230.6 148.8l-.5 .6M230.8 158l-.5 .6M230.9 148.8l-.6 .6M231.1 158l-.6 .6"/>
<path d="M231.1 148.8l-.5 .6M231.3 158l-.6 .6M231.3 148.8l-.5 .6M231.5 158l-.5 .6M231.6 148.8l-.6 .6M231.7 158l-.5 .6M231.8 148.8l-.5 .6M232 158l-.5 .6M232 148.8l-.5 .6M232.2 158l-.5 .6M232.3 148.8l-.6 .6M232.5 158l-.6 .6"/>
<path d="M232.5 148.8l-.5 .6M232.7 158l-.5 .6M232.8 148.8l-.6 .6M232.9 158l-.5 .6M233 148.8l-.6 .6M233.2 158l-.6 .6M233.2 148.8l-.5 .6M233.4 158l-.6 .6M233.4 148.8l-.5 .6M233.7 158l-.6 .6M233.7 148.8l-.6 .6M233.9 158l-.6 .6"/>
<path d="M233.9 148.8l-.5 .6M234.1 158l-.5 .6M234.2 148.8l-.6 .6M234.3 158l-.5 .6M234.4 148.8l-.6 .6M234.6 158l-.6 .6M234.6 148.8l-.5 .6M234.8 158l-.6 .6M234.8 148.8l-.5 .6M235 158l-.5 .6M235.1 148.8l-.6 .6M235.3 158l-.6 .6"/>
<path d="M235.3 148.8l-.5 .6M235.5 158l-.5 .6M235.6 148.8l-.6 .6M235.7 158l-.5 .6M235.8 148.8l-.5 .6M236 158l-.6 .6M236 148.8l-.5 .6M236.2 158l-.5 .6M236.3 148.8l-.6 .6M236.4 158l-.5 .6M236.5 148.8l-.6 .6M236.7 158l-.6 .6"/>
<path d="M236.7 148.8l-.5 .6M236.9 158l-.5 .6M237 148.8l-.6 .6M237.2 158l-.6 .6M237.2 148.8l-.5 .6M237.4 158l-.6 .6M237.4 148.8l-.5 .6M237.6 158l-.5 .6M237.7 148.8l-.6 .6M237.8 158l-.5 .6M237.9 148.8l-.6 .6M238.1 158l-.6 .6"/>
<path d="M238.1 148.8l-.5 .6M238.3 158l-.5 .6M238.4 148.8l-.6 .6M238.6 158l-.6 .6M238.6 148.8l-.5 .6M238.8 158l-.6 .6M238.8 148.8l-.5 .6M239 158l-.5 .6M239.1 148.8l-.6 .6M239.2 158l-.5 .6M239.3 148.8l-.5 .6M239.5 158l-.6 .6"/>
<path d="M239.5 148.8l-.5 .6M239.7 158l-.5 .6M239.7 148.8l-.5 .6M240 158l-.6 .6M240 148.8l-.5 .6M240.2 158l-.6 .6M240.3 148.8l-.6 .6M240.4 158l-.5 .6M240.5 148.8l-.6 .6M240.6 158l-.5 .6M240.7 148.8l-.5 .6M240.9 158l-.6 .6"/>
<path d="M240.9 148.8l-.5 .6M241.1 158l-.5 .6M241.2 148.8l-.6 .6M241.4 158l-.6 .6M241.4 148.8l-.6 .6M241.6 158l-.5 .6M241.7 148.8l-.6 .6M241.8 158l-.5 .6M241.9 148.8l-.6 .6M242.1 158l-.6 .6M242.1 148.8l-.5 .6M242.3 158l-.6 .6"/>
<path d="M242.3 148.8l-.5 .6M242.5 158l-.5 .6M242.6 148.8l-.6 .6M242.8 158l-.6 .6M242.8 148.8l-.6 .6M243 158l-.5 .6M243 148.8l-.5 .6M243.2 158l-.5 .6M243.3 148.8l-.5 .6M243.5 158l-.6 .6M243.5 148.8l-.5 .6M243.7 158l-.6 .6"/>
<path d="M243.7 148.8l-.5 .6M243.9 158l-.5 .6M244 148.8l-.6 .6M244.2 158l-.6 .6M244.2 148.8l-.5 .6M244.4 158l-.5 .6M244.4 148.8l-.5 .6M244.6 158l-.5 .6M244.7 148.8l-.5 .6M244.9 158l-.6 .6M244.9 148.8l-.5 .6M245.1 158l-.5 .6"/>
<path d="M245.2 148.8l-.6 .6M245.3 158l-.5 .6M245.4 148.8l-.6 .6M245.6 158l-.6 .6M245.6 148.8l-.5 .6M245.8 158l-.5 .6M245.8 148.8l-.5 .6M246.1 158l-.6 .6M246.1 148.8l-.6 .6M246.3 158l-.6 .6M246.3 148.8l-.5 .6M246.5 158l-.5 .6"/>
<path d="M246.6 148.8l-.6 .6M246.7 158l-.5 .6M246.8 148.8l-.6 .6M247 158l-.6 .6M247 148.8l-.5 .6M247.2 158l-.6 .6M247.2 148.8l-.5 .6M247.5 158l-.6 .6M247.5 148.8l-.6 .6M247.7 158l-.6 .6M247.7 148.8l-.5 .6M247.9 158l-.5 .6"/>
<path d="M248 148.8l-.6 .6M248.1 158l-.5 .6M248.2 148.8l-.5 .6M248.4 150a2.65 2.65 0 0 1 2.7 2.6M248.4 149.4a3.2 3.2 0 0 1 3.2 3.2v2.2l.5-.5M248.4 148.9a3.7 3.7 0 0 1 3.8 3.7M248.4 148.8l-.5 .6M248.6 148.9l-.5 .5M248.6 158l-.5 .6M248.8 148.9l-.5 .5M248.9 158l-.6 .6M249.1 148.9l-.5 .5"/>
<path d="M249.2 157.9l-.6 .7M249.3 148.9l-.5 .5M249.4 149l-.4 .5M249.5 157.8l-.7 .8M249.6 149l-.4 .5M249.8 149.1l-.4 .4M250 149.2l-.5 .4M250 157.6l-.9 .9M250.1 149.2l-.4 .5M250.2 149.3l-.3 .4M250.4 149.4l-.4 .4M250.5 149.5l-.3 .4"/>
<path d="M250.7 149.6l-.4 .4M250.8 149.7l-.4 .4M250.9 149.8l-.4 .4M251 152.6v2.2M251.1 150l-.4 .3M251.1 154.8a2.65 2.65 0 0 1-2.7 2.7M251.2 150.1l-.4 .4M251.3 150.2l-.4 .4M251.4 150.3l-.4 .4M251.5 150.5l-.4 .3M251.6 150.6l-.4 .4M251.6 154.8a3.2 3.2 0 0 1-3.2 3.2"/>
<path d="M251.6 150.8l-.3 .3M251.7 156.6l-1.5 1.5M251.7 150.9l-.4 .4M251.8 151.1l-.4 .4M251.9 151.2l-.5 .5M251.9 156.1l-2.2 2.2M251.9 151.4l-.4 .5M252 151.6l-.5 .4M252 155.8l-2.6 2.6M252 151.8l-.4 .4M252.1 152l-.5 .5M252.1 155.5l-1 .9"/>
<path d="M252.1 152.2l-.5 .5M252.1 152.4l-.5 .5M252.1 152.6l-.5 .6M252.1 152.9l-.5 .5M252.1 153.1l-.5 .5M252.1 153.3l-.5 .6M252.1 153.6l-.5 .5M252.1 153.8l-.5 .6M252.1 154l-.5 .6M252.1 154.5l-.5 .5M252.1 154.7l-.6 .6M252.1 155l-.6 .6"/>
<path d="M252.1 155.2l-.8 .8M252.1 152.6v2.2M252.2 154.8a3.7 3.7 0 0 1-3.8 3.8"/>
</g>
<g font-size="6.7">
<text x="56.4" y="14.8">1</text>
<text x="115.5" y="14.8">4</text>
<text x="174.5" y="14.8">5</text>
<text x="56.4" y="100.3">1</text>
<text x="115.1" y="100.3">4</text>
<text x="174.5" y="100.3">5</text>
</g>
<g font-size="6.6">
<text x="81.5" y="90">SIDE WALL FRAMING @ GRID-C</text>
<text x="89.6" y="176.4">SIDE WALL SHEETING @ GRID-C</text>
</g>
<text font-size="4.3" x="221.3" y="155.1">MAIMAAR</text>
<g font-size="3.8" fill="#f00">
<text x="107.6" y="36">670</text>
<text x="124.1" y="49.6">670</text>
<text x="160.8" y="66.4">3389</text>
<text x="100.6" y="104.2">16864 O/O OF STEEL LINE</text>
<text x="143" y="107.7">8482</text>
<text x="160.8" y="150">3388</text>
</g>
<g font-size="3.8">
<text x="86.8" y="117.3">EAVE TRIM</text>
<text x="127.1" y="116.6">EAVE GUTTER</text>
<text x="71" y="135">DOWNSPOUT</text>
<text x="71.3" y="164.2">BRICK WALL</text>
<text x="71.5" y="167.1">(BY OTHER)</text>
<text x="124.3" y="164">BRICK WALL</text>
<text x="124.5" y="167">(BY OTHER)</text>
</g>
<text font-size="3.1" x="231.3" y="100.3">NOT FOR CONSTRUCTION</text>
<g font-size="3" fill="#f00">
<text x="84.8" y="22.2">8432</text>
<text x="104.3" y="18.7">16864 O/O OF STEEL LINE</text>
<text x="143.9" y="22.2">8433</text>
<text x="84.6" y="107.7">8382</text>
</g>
<g font-size="3">
<text x="141.7" y="155.5" transform="rotate(-1 141.7 155.5)">DOOR OPENING</text>
<text x="142.3" y="157.8" transform="rotate(-1 142.3 157.8)">1000 x 2134</text>
<text x="143.4" y="160.2" transform="rotate(-1 143.4 160.2)">(BY OTHER)</text>
</g>
<g font-size="2.5">
<text x="218.2" y="105.4">FOR APPROVAL :</text>
<text x="220.2" y="162.4">MAIMAAR STEEL Pvt.Ltd</text>
<text x="219.2" y="196.4">SIDE WALL FRAMING &amp; SHEETING @ GRID-C</text>
</g>
<g font-size="1.8">
<text x="218.2" y="108">IN ORDER TO SCHEDULE THIS PROJECT</text>
<text x="218.2" y="110.5">IN AN EFFICIENT MANNER , KINDLY</text>
<text x="218.2" y="113.2">RETURN THESE DRAWINGS WITH YOUR</text>
<text x="261.8" y="108">&quot; APPROVED AS IS &quot;</text>
<text x="261.8" y="111.1">&quot; APPROVED AS NOTED&quot;</text>
<text x="261.8" y="113.8">&quot; RESUBMIT AS NOTED &quot;</text>
<text x="218.2" y="116">ANY CHANGES MADE AFTER THE</text>
<text x="218.2" y="118.7">COMMENTS MARKED IN RED</text>
<text x="218.2" y="121.4">APPROVAL OF THESE DRAWINGS MAY</text>
<text x="218.2" y="124.2">DELAY THE FABRICATION SCHEDULE AND</text>
<text x="257.8" y="125.2">SIGNATURE:</text>
<text x="259.3" y="121.5">APPROVE :</text>
<text x="218.2" y="126.9">SUBSEQUENTLY THE DELIVERY OF THE</text>
<text x="218.2" y="129.7">BUILDING.</text>
<text x="259.3" y="129.2">DATE</text>
<text x="267.4" y="129.2">:</text>
<text x="218.2" y="132.4">PLEASE TICK MARK ONLY ONE OF THE FOLLOWIMG</text>
<text x="218.3" y="136.7">C</text>
<text x="218.3" y="143.3">A</text>
<text x="218.3" y="140">B</text>
<text x="222.9" y="140">18.03-19</text>
<text x="223.4" y="143.3">9.03-19</text>
<text x="234" y="143.3">ISSUED FOR APPROVAL</text>
<text x="234" y="140">ISSUED FOR APPROVAL</text>
<text x="261.8" y="143.3">AQB</text>
<text x="261.8" y="140">AQB</text>
<text x="271.1" y="143.3">UBD</text>
<text x="271.1" y="140">UBD</text>
<text x="278" y="143.3">UBD</text>
<text x="278" y="140">UBD</text>
<text x="217.1" y="146.7">REV.</text>
<text x="223.4" y="146.7">DATE</text>
<text x="236.7" y="146.7">DESCRIPTION</text>
<text x="260.4" y="146.7">DRWN BY</text>
<text x="269.7" y="146.7">CHK BY</text>
<text x="277" y="146.7">APR BY</text>
<text x="220.5" y="166.9">E-mail: nasir.abbas@maimaargroup.com</text>
<text x="220.5" y="164.7">105, Raiwind Road, Thokar Niaz Baig ,Lahore, Pakistan</text>
<text x="220.5" y="169">E-mail: maimaar.steel@gmail.com</text>
<text x="220.5" y="171.1">Website: www.maimaargroup.com</text>
<text x="220.5" y="173.3">E-mail: nasir.abbas@maimaargroup.com</text>
<text x="218.7" y="179.9">JOB NO./QUOTE NO.</text>
<text x="220.5" y="175.3">Mob-1 : +(92-300) 807 4017 ,+(92-333) 807 1115</text>
<text x="272.5" y="179.9">BLDG #.</text>
<text x="280.2" y="179.9">01</text>
<text x="218.7" y="183.2">PROJECT NAME</text>
<text x="239" y="180.1">MSPL-004</text>
<text x="239.1" y="183.1">BOILER SHED</text>
<text x="218.7" y="186.5">CUSTOMER</text>
<text x="218.7" y="189.9">JOBSITE LOCATION</text>
<text x="239.1" y="189.8">LAHORE</text>
<text x="274.5" y="192.6">DWG. NO.</text>
<text x="277.8" y="197.4">11</text>
</g>
<g font-size="1.5">
<text x="144.6" y="71.9" transform="rotate(-1 144.6 71.9)">(DOOR BY OTHER)</text>
<text x="145.3" y="69.7" transform="rotate(-1 145.3 69.7)">DOOR OPENING</text>
<text x="145.6" y="70.9">1000 x 2134</text>
</g>
</svg>
